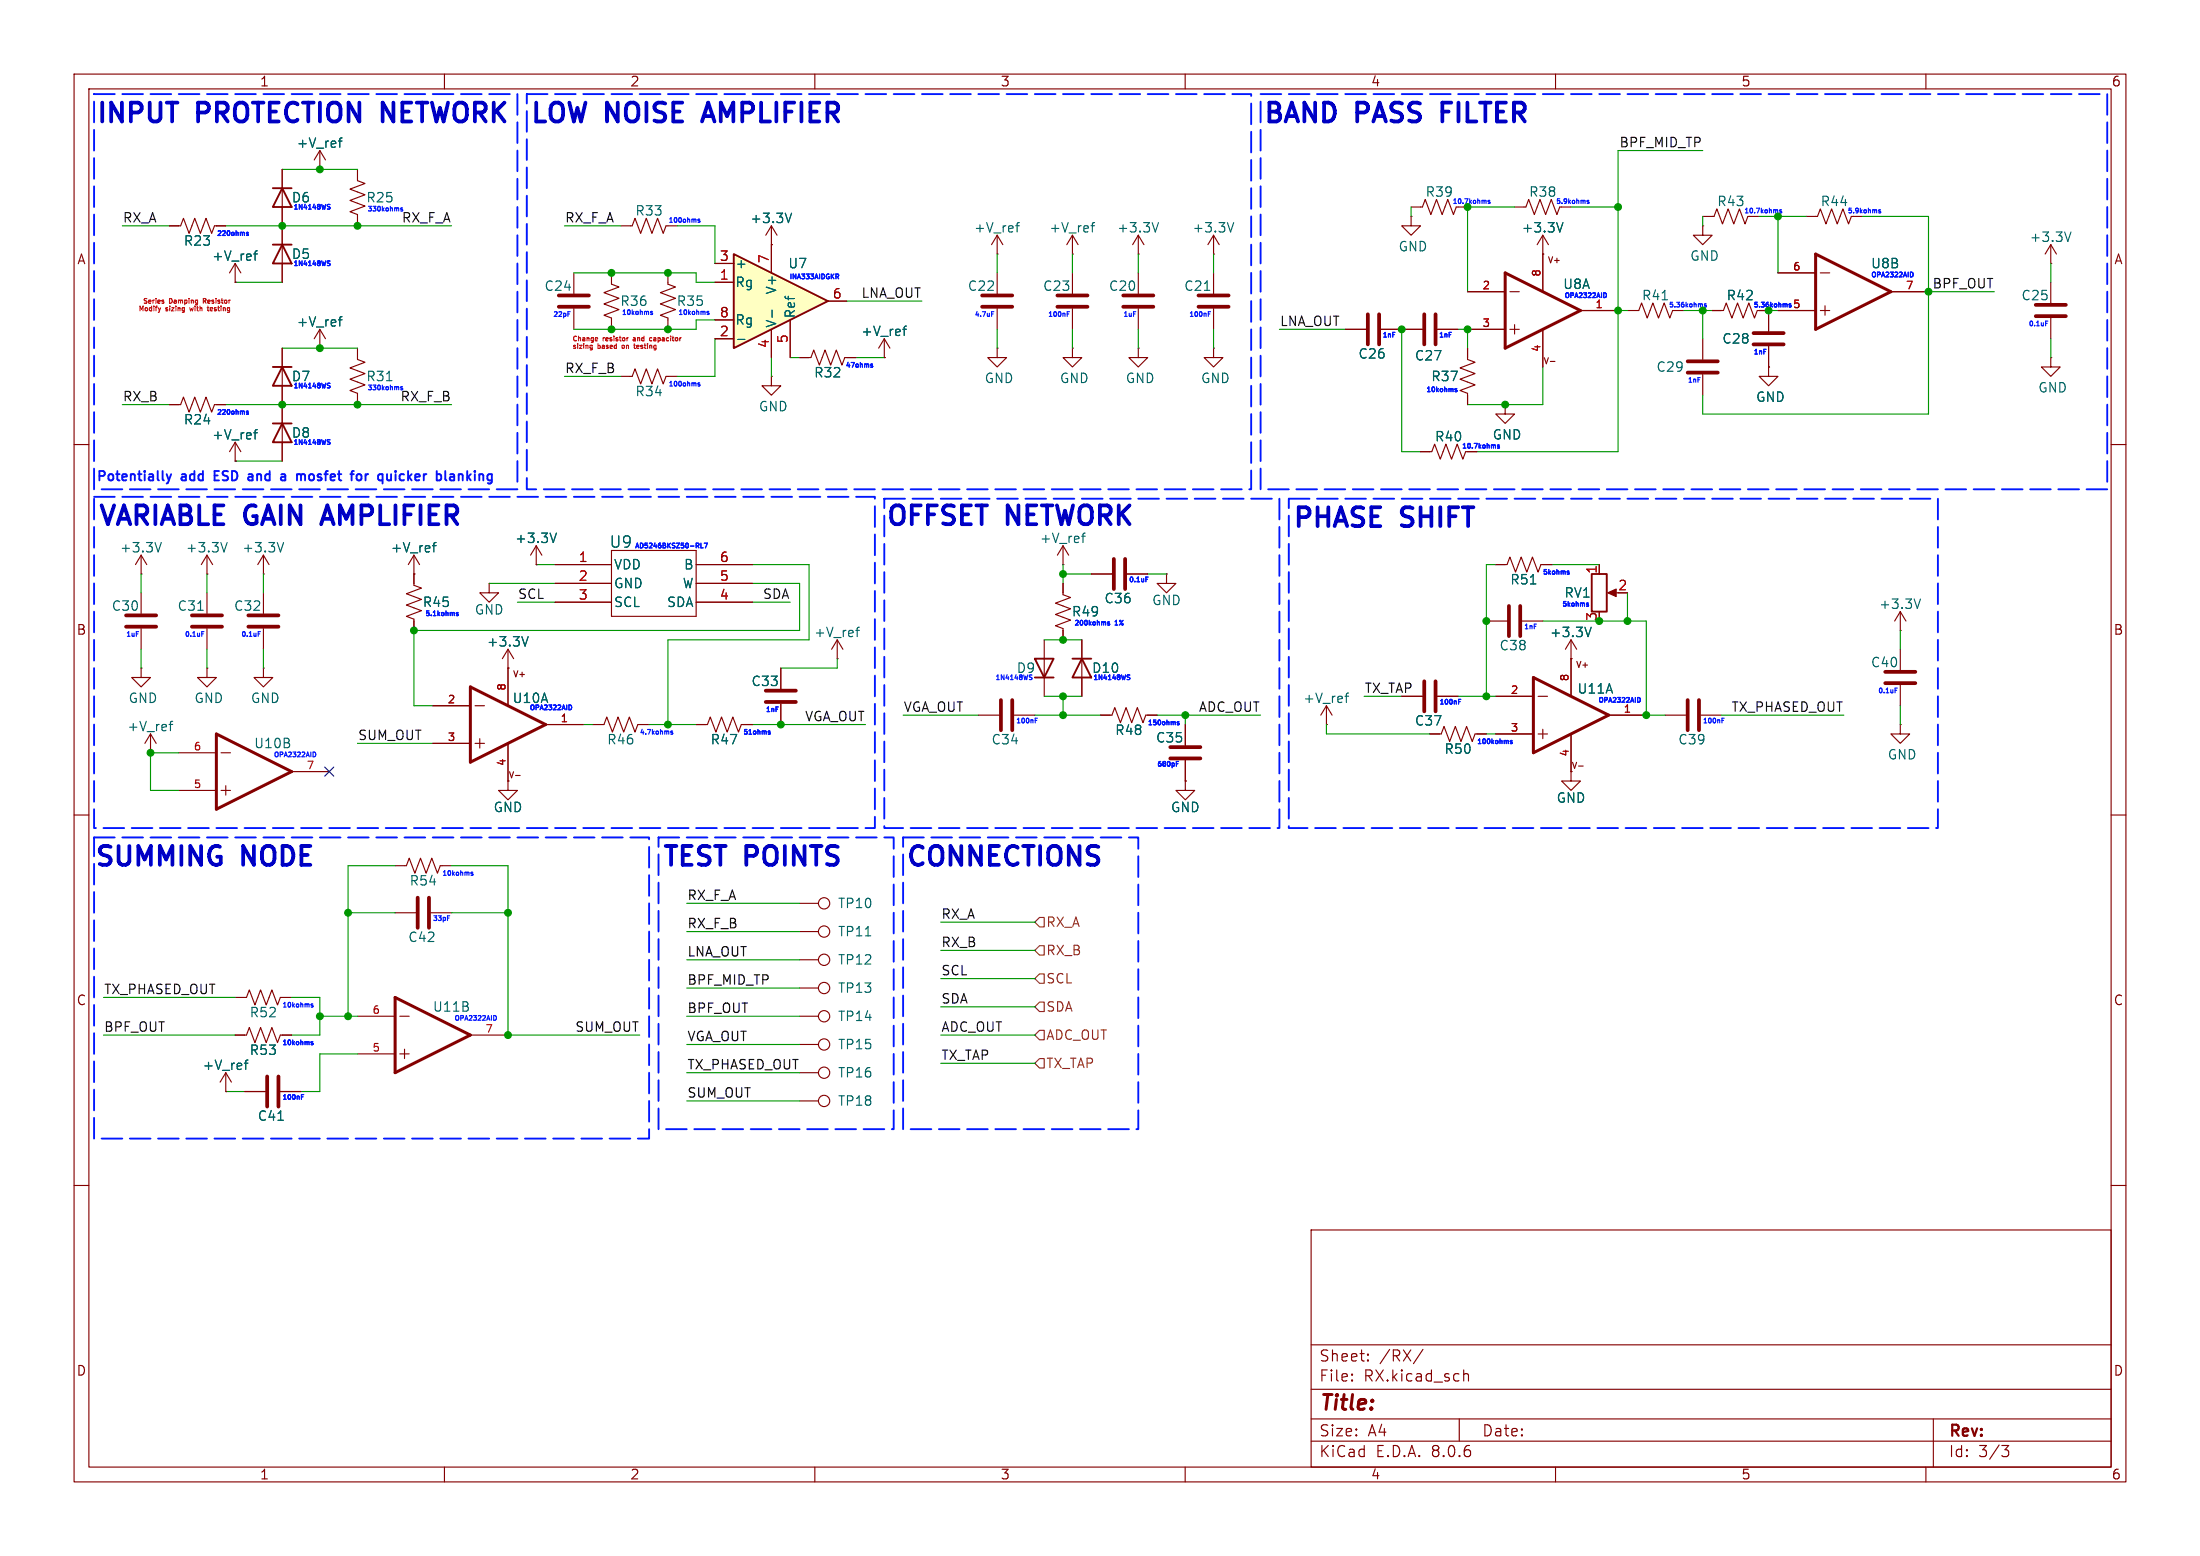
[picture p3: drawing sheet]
<svg xmlns="http://www.w3.org/2000/svg" width="297mm" height="210mm" viewBox="0 0 297 210" stroke-linecap="round" stroke-linejoin="round" font-family="sans-serif">
<g fill="none" stroke="#840000" stroke-width=".15">
<path d="M10 10h277v190h-277zM12 12h273v186h-273zM60 10v2M110 10v2M160 10v2M210 10v2M260 10v2M22.9 30.5h1.5l.4-1 .7 2 .8-2 .8 2 .7-2 .8 2 .4-1h1.5M31.7 38.1h.1M31.7 35.6l-.7 1.2M31.7 35.6v2.5M31.7 35.6l.8 1.2"/>
<path d="M38.1 22.9v15.2M43.2 22.9h.1M43.2 20.3l-.8 1.3M43.2 20.3v2.6M43.2 20.3l.7 1.3M48.3 22.9v1.5l1 .4-2.1 .7 2.1 .8-2.1 .8 2.1 .7-2.1 .8 1.1 .4v1.5M82.5 36.8v1.6l1.1 .3-2.1 .8 2.1 .8-2.1 .7 2.1 .8-2.1 .7 1 .4v1.6M83.8 30.5h1.5l.4-1 .8 2 .7-2 .8 2 .8-2 .7 2 .4-1M90.2 36.8v1.6l1 .3-2 .8 2 .8-2 .7 2 .8-2 .7 1 .4v1.6M153.7 34.3h.1M153.7 31.8l-.8 1.2M153.7 31.8v2.5"/>
<path d="M153.7 36.8v2.8M153.7 31.8l.7 1.2M163.8 34.3h.1M163.8 31.8v2.5M163.8 36.8v2.8M163.8 31.8l-.7 1.2M163.8 31.8l.8 1.2M190.5 29.2v1.3h1.3l-1.3 1.3-1.3-1.3h1.3M190.5 29.2h.1M190.5 27.9h1.5l.4-1 .8 2.1 .7-2.1 .8 2.1 .8-2.1 .7 2.1 .4-1.1M198.1 39.4h5.1M203.8 39.4h1.3"/>
<path d="M204.5 27.9h1.5l.4-1 .7 2.1 .8-2.1 .8 2.1 .7-2.1 .8 2.1 .4-1.1M208.3 34.3h.1M208.3 31.8v7.6M208.3 31.8l-.8 1.2M208.3 31.8l.7 1.2M229.9 30.5v1.3h1.2l-1.2 1.2-1.3-1.2h1.3M229.9 30.5h.1M229.9 29.2h1.5l.4-1 .7 2 .8-2 .8 2 .7-2 .8 2 .4-1M240 36.8h5.1M243.8 29.2h1.6l.3-1 .8 2 .8-2 .7 2 .8-2 .8 2 .3-1M245.7 36.8h1.3M255.3 39.4h5"/>
<path d="M276.9 35.6h.1M276.9 33l-.8 1.3M276.9 33v2.6M276.9 38.1v2.8M276.9 33l.7 1.3M10 60h2M22.9 54.6h1.5l.4-1 .7 2 .8-2 .8 2 .7-2 .8 2 .4-1h1.5M31.7 59.7v2.5M31.7 59.7l-.7 1.3M31.7 59.7l.8 1.3M38.1 47v15.2M43.2 47h.1"/>
<path d="M43.2 44.5v2.5M43.2 44.5l-.8 1.2M43.2 44.5l.7 1.2M48.3 47v1.5l1 .4-2.1 .8 2.1 .7-2.1 .8 2.1 .7-2.1 .8 1.1 .4v1.5M83.8 50.8h1.5l.4-1 .8 2 .7-2 .8 2 .8-2 .7 2 .4-1h1.5M104.1 50.8v1.3h1.3l-1.3 1.2-1.2-1.2h1.2M104.1 50.8h.1M119.4 48.3h.1M119.4 45.7l-.8 1.3M119.4 45.7v2.6M119.4 45.7l.7 1.3M153.7 47v1.3h1.2l-1.2 1.2-1.3-1.2h1.3"/>
<path d="M153.7 47h.1M153.7 41.7v2.8M163.8 47v1.3h1.3l-1.3 1.2-1.2-1.2h1.2M163.8 47h.1M163.8 41.7v2.8M181.6 44.5h2.8M186.4 44.5h5.6M194.1 44.5h2.7M198.1 47v1.5l1 .4-2 .8 2 .7-2 .8 2 .7-2 .8 1 .4v1.5M198.1 44.5h5.1M203.2 54.6v1.3h1.3l-1.3 1.3-1.3-1.3h1.3M203.2 54.6h.1"/>
<path d="M203.8 44.5h1.3M204.5 43.8v1.3M208.3 44.5v5M209.3 48.8h.6M213.4 41.9h5M219.7 41.9h1.5l.4-1 .8 2 .7-2 .8 2 .8-2 .7 2 .4-1M229.9 45.7v2.8M229.9 50.5v2.8M231.1 41.9h1.6l.3-1 .8 2 .8-2 .7 2 .8-2 .8 2 .3-1M238.8 49.5v1.3h1.2l-1.2 1.3-1.3-1.3h1.3M238.8 49.5h.1M238.8 41.9v2.8"/>
<path d="M238.8 46.7v2.8M240 41.9h5.1M245.7 41.9h1.3M246.4 41.3v1.2M276.9 48.3v1.2h1.2l-1.2 1.3-1.3-1.3h1.3M276.9 48.3h.1M276.9 42.9v2.8M285 60h2M19 77.5h.1M19 74.9l-.7 1.3M19 74.9v2.6M19 74.9l.8 1.3"/>
<path d="M27.9 77.5h.1M27.9 74.9l-.7 1.3M27.9 74.9v2.6M27.9 74.9l.8 1.3M31.7 62.2h.1M35.6 77.5h.1M35.6 74.9l-.8 1.3M35.6 74.9v2.6M35.6 74.9l.7 1.3M55.9 74.9v4.1l1 .4-2 .7 2 .8-2 .8 2 .7-2 .8 1 .4v1.5M55.9 77.5h.1M55.9 74.9l-.8 1.3"/>
<path d="M55.9 74.9l.7 1.3M66 78.7v1.3h1.3l-1.3 1.3-1.2-1.3h1.2M66 78.7h.1M72.4 76.2h.1M72.4 73.7l-.8 1.2M72.4 73.7v2.5M72.4 73.7l.8 1.2M74.9 76.2h7.6M74.9 78.7h7.6M82.5 74.3h11.5v8.9h-11.5zM94 76.2h7.6M94 78.7h7.6"/>
<path d="M143.5 78.7v1.6l1 .3-2 .8 2 .8-2 .7 2 .8-2 .8 1 .3v1.6M143.5 76.2h.1M143.5 73.7v2.5M143.5 73.7l-.8 1.2M143.5 73.7l.8 1.2M147.3 77.5h2.8M152.1 77.5h2.8M157.5 77.5v1.2h1.2l-1.2 1.3-1.3-1.3h1.3M157.5 77.5h.1M191.8 61h1.5l.4-1.1 .7 2.1 .8-2.1 .8 2.1 .7-2.1 .8 2.1 .4-1M201.9 76.2h1.6l.3-1 .8 2 .8-2 .7 2 .8-2 .7 2 .4-1h1.5M215.9 76.2v1.3"/>
<path d="M19 80v2.8M19 84.8v2.8M27.9 80v2.8M27.9 84.8v2.8M35.6 80v2.8M35.6 84.8v2.8M68.6 90.2h.1M68.6 87.6l-.8 1.3M68.6 87.6v2.6M68.6 87.6l.7 1.3M74.9 81.3h7.6M80 97.8h1.5l.4-1 .8 2 .7-2 .8 2 .8-2 .7 2 .4-1h1.5"/>
<path d="M94 81.3h7.6M105.4 90.2v2.8M105.4 95v2.8M146 86.4v7.6M148.6 96.5h1.5l.4-1 .8 2 .7-2 .8 2 .7-2 .8 2 .4-1h1.5M160 97.8v2.8M179.1 97.8h.1M179.1 95.3l-.8 1.2M179.1 95.3v2.5M179.1 95.3l.7 1.2M189.2 94h2.8M193 99.1h1.6l.3-1.1 .8 2.1 .8-2.1 .7 2.1 .8-2.1 .8 2.1 .3-1h1.6"/>
<path d="M194.1 94h2.7M200.7 83.8h2.8M201.9 99.1h5.1M201.9 94h5.1M205.5 83.8h2.8M207.6 99.1h1.3M207.6 94h1.3M208.3 98.4v1.3M212.1 88.9h.1M212.1 99.1v6.3h1.3l-1.3 1.3-1.3-1.3h1.3M212.1 86.4v7.6M212.1 86.4l-.8 1.2"/>
<path d="M212.1 86.4l.8 1.2M217.2 96.5h5M217.4 80h1M224.8 96.5h2.8M229.6 96.5h2.8M256.5 85.1h.1M256.5 97.8v1.3h1.3l-1.3 1.2-1.2-1.2h1.2M256.5 97.8h.1M256.5 82.6l-.7 1.2M256.5 82.6v2.5M256.5 87.6v2.8M256.5 92.5v2.8"/>
<path d="M256.5 82.6l.8 1.2M10 110h2M160 105.4v1.3h1.3l-1.3 1.3-1.3-1.3h1.3M160 105.4h.1M160 102.6v2.8M213.1 103.4h.6M285 110h2M31.7 139.7h1.6l.4-1 .7 2 .8-2 .7 2 .8-2 .8 2 .3-1h1.6M31.7 134.6h1.6l.4-1 .7 2 .8-2 .7 2 .8-2 .8 2 .3-1h1.6M48.3 137.2h5M53.3 123.2h2.8M54 137.2h1.2"/>
<path d="M58.2 123.2h2.8M63.5 139.7h5.1M107.9 137.2h2.6M107.9 129.5h2.6M107.9 125.7h2.6M107.9 121.9h2.6M107.9 133.4h2.6M10 160h2M48.3 142.2h5M54 142.2h1.2M54.6 141.6v1.3M107.9 141h2.6"/>
<path d="M107.9 148.6h2.6M107.9 144.8h2.6M285 160h2M177 166h108v32h-108zM60 198v2M110 198v2M160 198v2M177 194.5h108M177 191.5h108M177 187.5h108M177 181.5h108M182.5 186.3h.1l-.1 .1"/>
<path d="M182.5 186.3v.1M182.5 185.5v.1M182.5 185.5h.1l-.1 .1M184.7 183.6v.1M184.7 183.6h-.1l.1 .1M184.7 182.8v.1M184.7 182.8h-.1l.1 .1M192.1 182.1l-1.3 2M197 191.5v3M197.6 184.9v1.5M197.6 185.5a.37 .37 0 0 1 .6 .1v.8M210 198v2"/>
<path d="M260 198v2M261 191.5v6.5M270.2 195.1h1l-.5 .6a.41 .41 0 0 1 .5 .3v.3l-.2 .2-.5 .1"/>
<circle cx="111.3" cy="137.2" r=".76"/>
<circle cx="111.3" cy="129.5" r=".76"/>
<circle cx="111.3" cy="125.7" r=".76"/>
<circle cx="111.3" cy="121.9" r=".76"/>
<circle cx="111.3" cy="133.3" r=".76"/>
<circle cx="111.3" cy="148.6" r=".76"/>
<circle cx="111.3" cy="144.8" r=".76"/>
<circle cx="111.3" cy="141" r=".76"/>
</g>
<g fill="none" stroke="#840000" stroke-width=".51">
<path d="M151.6 39.9h4.1M161.8 39.9h4.1M151.6 41.4h4.1M161.8 41.4h4.1M184.7 42.4v4.1M186.2 42.4v4.1M192.3 42.4v4.1M193.8 42.4v4.1M227.8 50.3h4.1M227.8 48.8h4.1M236.7 46.5h4.1M236.7 45h4.1"/>
<path d="M274.8 42.7h4.1M274.8 41.1h4.1M150.4 75.4v4.1M151.9 75.4v4.1M17 84.6h4.1M17 83.1h4.1M25.9 84.6h4.1M25.9 83.1h4.1M33.5 84.6h4.1M33.5 83.1h4.1M103.4 94.7h4M103.4 93.2h4"/>
<path d="M192.3 91.9v4.1M193.8 91.9v4.1M203.7 81.8v4.1M205.2 81.8v4.1M227.8 94.5v4.1M229.4 94.5v4.1M254.5 92.2h4.1M254.5 90.7h4.1M158 102.4h4.1M158 100.8h4.1M56.4 121.2v4M57.9 121.2v4"/>
</g>
<g fill="none" stroke="#006464" stroke-width=".15">
<path d="M45.7 19h.5M46.2 18.6l-.3 .1v.1v1.1M34.3 34.3h.4M34.7 33.9h-.2l-.1 .1v1.1M156.4 30l-.4 1.3M162.6 39.2h.7M166.6 30l-.5 1.3M211 30l-.4 1.3M279.6 31.3l-.4 1.3M34.3 58.4h.4M34.7 58h-.2l-.1 .2v1.1M45.7 43.2h.5"/>
<path d="M46.2 42.7l-.3 .1v.1v1.1M52.2 51.4h.7M121.9 44.4h.5M122.4 44l-.3 .1v.1v1.1M224.4 40.5h.7M21.8 73.2l-.5 1.3M30.7 73.2l-.5 1.3M38.3 73.2l-.4 1.3M58.4 73.6h.5M58.9 73.2l-.3 .1v.1v1.1M75.1 72l-.4 1.2M146.2 72.1v1.1"/>
<path d="M206.6 78.8h.7M26.7 82.4h.7M71.3 85.9l-.4 1.3M181.6 94h.5M182.1 93.5l-.3 .1v.1v1.1M214.8 84.7l-.4 1.2M259.3 80.8l-.5 1.3M116.8 126.3h.8"/>
</g>
<g fill="none" stroke="#000bff" stroke-width=".15">
<path d="M33.5 31.4h-.2l.2 .2v.2h-.2M44.3 27.9l.2 .1 .1 .1-.2 .1h-.2M44.3 35.5l.2 .1 .1 .1-.2 .1h-.2M44.3 27.6h.3M44.3 35.2h.3M54.3 28.1h-.2l.1 .2M94.5 29.6l-.3 .1 .3 .1v.2h-.3M200.5 27l.1 .1v.4M201.1 27.1h-.2l.2 .2v.1h-.2M214.5 27.1h-.2l.2 .2v.1h-.2M216.5 39.5a.32 .32 0 0 1 .4 .3 .32 .32 0 0 1-.4 .4M239.9 28.3l.1 .1v.3"/>
<path d="M240.3 28.4l.2 .2-.1 .1h-.1M240.3 28.4h.1M240.5 28.3l-.2 .1M253.6 28.4l.3 .2-.1 .1h-.2M253.6 28.4h.1M253.9 28.3l-.3 .1M257.9 36.7a.32 .32 0 0 1 .4 .4 .32 .32 0 0 1-.4 .3M33.5 55.5l-.2 .1 .2 .1v.2h-.2M44.3 52l.2 .1 .1 .1-.2 .2-.2-.1M44.3 59.6l.2 .1 .1 .2-.2 .1-.2-.1M44.3 59.4h.3M44.3 51.8h.3"/>
<path d="M54.3 52.2h-.2l.1 .2M88.1 42.1h-.3l.3 .2v.1h-.3M94.5 51.7l-.3 .1 .3 .1v.2h-.3M95.7 42.1h-.3l.3 .2v.1h-.3M163.1 42.4h.2M163.1 42.1h.3M196.7 52.5h-.3l.3 .2v.1h-.3M229.7 41l.1 .1v.3M230.3 41l-.2 .1 .2 .2v.1h-.2M241.2 41l.1 .1v.3M276.2 43.6h.2M276.2 43.3h.3"/>
<path d="M94.1 73.6l.3 .3M94.2 73.3l.2 .1-.2 .2M94.6 73.3v.6h.3M95.1 73.3h.4l-.3 .6M154.7 78.2h.2M154.7 77.9h.3M201.9 60.2v.3M202.2 60.2l.2 .2M202.4 60.4l-.1 .1h-.1M202.4 60.4h.1M211.8 77.1l-.2 .1 .2 .1v.2h-.2M27.2 85.6h.2"/>
<path d="M27.2 85.2h.3M34.9 85.6h.2M34.9 85.2h.3M61.8 82.7l-.2 .1 .2 .1v.2h-.2M90.8 98.7l-.2 .1 .2 .1v.2h-.2M149.8 84h-.3l.3 .2v.1h-.3M152.2 91.4l.3 .1v.1l-.1 .1h-.2M152.2 91.1h.3M158.9 97.5l.3 .2-.1 .1h-.2M158.9 97.5h.1M159.2 97.4l-.3 .1M196.9 94.7h.2"/>
<path d="M196.9 94.4h.3M204.1 100h-.2l.2 .2v.1h-.2M214.2 81.5l.3 .2-.1 .1h-.2M221.1 94.1a.32 .32 0 0 1 .3 .4 .32 .32 0 0 1-.3 .3M232.5 97.2h.2M232.5 96.9h.3M255.8 93.2h.2M255.8 92.9h.3M158.8 103.1h.2M158.8 102.8h.3M42.2 135.5l-.2 .1 .2 .1v.2h-.2M60.4 123.9h.2"/>
<path d="M60.4 123.6h.3M66.7 137.1a.32 .32 0 0 1 .3 .3 .32 .32 0 0 1-.3 .3M42.2 140.6l-.2 .1 .2 .1v.2h-.2"/>
</g>
<path d="M217 80l1.2-.5v1z" fill="#840000" stroke="#840000" stroke-width=".15"/>
<path d="M36.8 25.4h2.6M36.8 33h2.6M38.1 25.4l1.3 2.5h-2.6zM38.1 33l1.3 2.6h-2.6zM36.8 57.2h2.6M36.8 49.5h2.6M38.1 57.2l1.3 2.5h-2.6zM38.1 49.5l1.3 2.6h-2.6zM214.9 77.5h2v5.1h-2zM144.8 88.9h2.5M146 88.9l1.3 2.5h-2.5z" fill="none" stroke="#840000" stroke-width=".25"/>
<path d="M203.2 36.8l10.2 5.1-10.2 5.1zM245.1 34.3l10.2 5.1-10.2 5.1zM207 91.4l10.2 5.1-10.2 5.1zM53.3 134.6l10.2 5.1-10.2 5.1z" fill="none" stroke="#840000" stroke-width=".41"/>
<path d="M99.1 34.3l12.7 6.3-12.7 6.4z" fill="#ffffc2"/>
<path d="M99.1 34.3l12.7 6.3-12.7 6.4zM139.7 88.9h2.5l-1.2 2.5zM139.7 91.4h2.5" fill="none" stroke="#840000" stroke-width=".25"/>
<g fill="none" stroke="#840000" stroke-width=".15">
<path d="M22.9 30.5h1.2M29.2 30.5h1.3M31.7 38.1h.1M38.1 22.9v2.5M38.1 27.9v5.1M38.1 35.6v2.5M43.2 22.9h.1M77.5 36.8v2.8M96.5 38.1h2.6M96.5 35.6h2.6M104.1 33h.1M104.1 30.5v6.3"/>
<path d="M104.1 30.5l-.7 1.3M104.1 30.5l.8 1.3M134.6 34.3h.1M134.6 31.8v2.5M134.6 36.8v2.8M134.6 31.8l-.7 1.2M134.6 31.8l.8 1.2M144.8 34.3h.1M144.8 31.8l-.8 1.2M144.8 31.8v2.5M144.8 36.8v2.8M144.8 31.8l.7 1.2"/>
<path d="M198.1 39.4h5.1M208.3 34.3h.1M208.3 34.3v5.1M240 36.8h5.1M255.3 39.4h5M22.9 54.6h1.2M29.2 54.6h1.3M38.1 47v2.5M38.1 52.1v5.1M38.1 59.7v2.5M43.2 47h.1M77.5 41.7v2.8"/>
<path d="M96.5 45.7h2.6M96.5 43.2h2.6M104.1 44.5v3.8M106.7 43.2v5.1M107.9 48.3h1.6l.4-1.1 .7 2.1 .8-2.1 .7 2.1 .8-2.1 .8 2.1 .3-1h1.6M111.8 40.6h2.5M119.4 48.3h.1M134.6 47v1.3h1.3l-1.3 1.2-1.3-1.2h1.3M134.6 47h.1M134.6 41.7v2.8M144.8 47v1.3h1.2l-1.2 1.2-1.3-1.2h1.3M144.8 47h.1"/>
<path d="M144.8 41.7v2.8M181.6 44.5h2.8M186.4 44.5h5.6M194.1 44.5h2.7M198.1 44.5h5.1M198.1 47v1.3M198.1 53.3v1.3M203.2 54.6h.1M208.3 44.5v5M213.4 41.9h5M231.1 41.9h1.3M238.8 49.5h.1"/>
<path d="M238.8 41.9v2.8M238.8 46.7v2.8M240 41.9h5.1M31.7 62.2h.1M55.9 77.5h.1M55.9 77.5v1.2M72.4 76.2h.1M74.9 76.2h7.6M74.9 78.7h7.6M94 76.2h7.6M94 78.7h7.6M143.5 78.7v1.3"/>
<path d="M147.3 77.5h2.8M152.1 77.5h2.8M191.8 61h1.2M201.9 76.2h1.3M208.3 76.2h1.2M215.9 76.2v1.3M19 90.2v1.2h1.3l-1.3 1.3-1.2-1.3h1.2M19 90.2h.1M20.3 99.1l-.7 1.2M20.3 99.1v2.5M20.3 99.1l.8 1.2M27.9 90.2v1.2h1.3l-1.3 1.3-1.2-1.3h1.2"/>
<path d="M27.9 90.2h.1M35.6 90.2v1.2h1.2l-1.2 1.3-1.3-1.3h1.3M35.6 90.2h.1M55.9 83.8v1.3M58.4 95.3h5.1M64.1 95.3h1.3M64.8 99.7v1.3M68.6 90.2h.1M68.6 90.2v5.1M73.7 97.8h5M74.9 81.3h7.6M94 97.8h1.5l.4-1 .7 2 .8-2 .8 2 .7-2 .8 2 .4-1h1.5"/>
<path d="M94 81.3h7.6M105.4 90.2v2.8M105.4 95v2.8M113 88.9h.1M113 86.4l-.7 1.2M113 86.4v2.5M113 86.4l.8 1.2M132.1 96.5h2.8M136.9 96.5h2.8M141 86.4v7.6M143.5 85.1v1.3M146 86.4v2.5"/>
<path d="M146 91.4v2.6M148.6 96.5h1.3M154.9 96.5h1.3M160 97.8v2.8M189.2 94h2.8M193 99.1h1.3M194.1 94h2.7M199.4 99.1h1.3M201.9 94h5.1M201.9 99.1h5.1M212.1 88.9h.1M212.1 88.9v5.1"/>
<path d="M212.1 99.1v5M217.2 96.5h5M20.3 101.6h.1M24.1 106.7h5.1M24.1 101.6h5.1M29.8 106.7h1.3M29.8 101.6h1.3M30.5 106v1.3M39.4 104.1h5M53.3 116.8h1.6l.3-1 .8 2.1 .8-2.1 .7 2.1 .8-2.1 .8 2.1 .3-1.1h1.6M58.4 100.3h5.1M64.1 100.3h1.3"/>
<path d="M68.6 100.3v6.4h1.2l-1.2 1.3-1.3-1.3h1.3M69.6 104.7h.6M160 105.4h.1M160 102.6v2.8M31.7 139.7h1.3M38.1 139.7h1.3M30.5 147.3h.1M30.5 144.8l-.8 1.3M30.5 144.8v2.5M30.5 144.8l.7 1.3M33 147.3h2.8M37.8 147.3h2.8"/>
</g>
<g fill="none" stroke="#006464" stroke-width=".15">
<path d="M45.7 19h.5M46.2 18.6l-.3 .1v.1v1.1M34.3 34.3h.4M34.7 33.9h-.2l-.1 .1v1.1M106.9 28.8l-.5 1.2M137.1 30.5h.5M137.6 30l-.2 .1-.1 .1v1.1M147.3 30.5h.5M147.8 30l-.3 .1v.1v1.1M211 30l-.4 1.3M34.3 58.4h.4M34.7 58h-.2l-.1 .2v1.1"/>
<path d="M45.7 43.2h.5M46.2 42.7l-.3 .1v.1v1.1M99.6 45.8h1M104.2 41.9v.9M121.9 44.4h.5M122.4 44l-.3 .1v.1v1.1M58.4 73.6h.5M58.9 73.2l-.3 .1v.1v1.1M75.1 72l-.4 1.2M206.6 78.8h.7M22.8 97.8h.5M23.3 97.4h-.2l-.1 .1v1.1"/>
<path d="M71.3 85.9l-.4 1.3M115.5 85.1h.5M116 84.7h-.2l-.1 .1v1.1M214.8 84.7l-.4 1.2M33 143.5h.5M33.2 143.1v1.2M37.5 151.2h.8"/>
</g>
<g fill="none" stroke="#000bff" stroke-width=".15">
<path d="M33.5 31.4h-.2l.2 .2v.2h-.2M44.3 27.9l.2 .1 .1 .1-.2 .1h-.2M44.3 35.5l.2 .1 .1 .1-.2 .1h-.2M44.3 27.6h.3M44.3 35.2h.3M112.9 37h.2l.1 .1v.2h-.3M113 37.3l.2 .3M216.5 39.5a.32 .32 0 0 1 .4 .3 .32 .32 0 0 1-.4 .4M257.9 36.7a.32 .32 0 0 1 .4 .4 .32 .32 0 0 1-.4 .3M33.5 55.5l-.2 .1 .2 .1v.2h-.2M44.3 52l.2 .1 .1 .1-.2 .2-.2-.1M44.3 59.6l.2 .1 .1 .2-.2 .1-.2-.1"/>
<path d="M44.3 59.4h.3M44.3 51.8h.3M76.7 42.4h.2M76.7 42.1h.3M117.8 49.2h-.3l.3 .2v.1h-.3M133.9 42.4h.2M133.9 42.1h.3M144.1 42.4h.2M144.1 42.1h.3M196.7 52.5h-.3l.3 .2v.1h-.3M241.2 41l.1 .1v.3M94.1 73.6l.3 .3"/>
<path d="M94.2 73.3l.2 .1-.2 .2M94.6 73.3v.6h.3M95.1 73.3h.4l-.3 .6M154.7 78.2h.2M154.7 77.9h.3M201.9 60.2v.3M202.2 60.2l.2 .2M202.4 60.4l-.1 .1h-.1M202.4 60.4h.1M211.8 77.1l-.2 .1 .2 .1v.2h-.2M61.8 82.7l-.2 .1 .2 .1v.2h-.2M76.8 95.2a.32 .32 0 0 1 .4 .3 .32 .32 0 0 1-.4 .3"/>
<path d="M104 98.7l-.3 .1 .3 .1v.2h-.3M139.3 91.7h-.3M139.8 97.2h.2M139.8 96.9h.3M149.8 84h-.3l.3 .2v.1h-.3M152.2 91.4l.3 .1v.1l-.1 .1h-.2M152.2 91.1h.3M158.9 97.5l.3 .2-.1 .1h-.2M158.9 97.5h.1M159.2 97.4l-.3 .1M196.9 94.7h.2M196.9 94.4h.3"/>
<path d="M204.1 100h-.2l.2 .2v.1h-.2M214.2 81.5l.3 .2-.1 .1h-.2M221.1 94.1a.32 .32 0 0 1 .3 .4 .32 .32 0 0 1-.3 .3M42.3 101.5a.32 .32 0 0 1 .3 .3 .32 .32 0 0 1-.3 .3M63.8 117.7l-.2 .1 .2 .2v.1h-.2M158.8 103.1h.2M158.8 102.8h.3M40.7 148h.2M40.7 147.7h.3M42.2 140.6l-.2 .1 .2 .1v.2h-.2"/>
</g>
<path d="M75.4 39.9h4.1M132.6 39.9h4.1M142.7 39.9h4.1M75.4 41.4h4.1M132.6 41.4h4.1M142.7 41.4h4.1M135.1 94.5v4.1M136.7 94.5v4.1M36.1 145.3v4.1M37.6 145.3v4.1" fill="none" stroke="#840000" stroke-width=".51"/>
<path d="M29.2 99.1l10.2 5-10.2 5.1zM63.5 92.7l10.2 5.1-10.2 5.1z" fill="none" stroke="#840000" stroke-width=".41"/>
<path d="M140.3 127.6h.7v1.3h-.7l-.6-.6zM140.3 139.1h.7v1.2h-.7l-.6-.6zM140.3 123.8h.7v1.3h-.7l-.6-.6zM140.3 131.4h.7v1.3h-.7l-.6-.6zM140.3 135.3h.7v1.2h-.7l-.6-.6zM140.3 142.9h.7v1.2h-.7l-.6-.6z" fill="none" stroke="#725600" stroke-width=".15"/>
<g fill="none" stroke="#ff0a0e" stroke-width=".15">
<path d="M21.4 41.5l.1 .4M21.5 41.9l-.1 .3M21.7 41.5l-.2 .4M21.9 40.7l.2 .1-.1 .1h-.1M21.9 40.5h.2M24.9 41.5v.6M24.9 41.9h-.1M25.6 41.5l.1 .4M26.6 40.5h.1M26.7 40.5l-.1 .6M26.7 40.9h-.1M27.5 40.6h.2"/>
<path d="M27.7 40.3h-.2v.6M28 41.5h.2M28.1 41.3v.6h.1M79.7 47h.2M79.9 46.6v.5l-.2 .1M80.6 45.6l.1 .1-.3 .1M80.6 46h.1M84.2 46.6l-.2 .1v.3h.2M84.8 45.6h-.1M85.5 46.6h.3M85.6 46.4v.5l.2 .1M85.7 45.6h-.2"/>
<path d="M85.7 45.8l-.2 .1v.1h.2M86.2 46.6l-.2 .1v.3h.2M86.3 46.8h-.3M88 45.6h-.2l-.1 .1v.3h.3"/>
</g>
<g fill="none" stroke="#0c0eff" stroke-width=".25">
<path d="M22.5 64l.3 .8M22.8 64.8l-.1 .3-.2 .2M23.1 64l-.3 .8M29 64.2h.4M29.6 63.6h-.6v1.2h.6M33.7 64h.2l.2 .2M34.1 64.8h-.4M34.1 64.3l-.4 .1M38.1 64h.2l.2 .2v.6M38.5 64.8h-.4M38.5 64.3l-.4 .1M41 64l.2 .2v.6"/>
<path d="M48.4 64l.3 .1 .1 .1-.1 .5-.3 .1M49.3 64v.8M49.5 64.1l-.2 .1M53.4 63.6v.1M53.4 64v.8M60.9 64l.4 .1v.7M61.3 64.8h-.4M61.3 64.3l-.4 .1M61.9 64v.8M62.1 64l-.2 .1"/>
</g>
<path d="M95.6 13.9l-.8 2.5M194.7 15.1h.9M195.9 13.9h-1.2v2.5M44.2 68.2l-.9 2.5" fill="none" stroke="#0000c2" stroke-width=".51"/>
<path d="M12.7 12.7h57.1v53.3h-57.1zM71.1 12.7h97.8v53.3h-97.8zM170.2 12.7h114.3v53.3h-114.3zM12.7 67.1h105.4v44.7h-105.4zM119.4 67.3h53.3v44.5h-53.3zM174 67.3h87.6v44.5h-87.6zM12.7 113h74.9v40.7h-74.9zM88.9 113h31.7v39.4h-31.7zM121.9 113h31.8v39.4h-31.8z" fill="none" stroke="#0018ff" stroke-width=".25" stroke-dasharray="2.8 1"/>
<g fill="none" stroke="#009600" stroke-width=".15">
<path d="M16.5 30.5h6.4M30.5 30.5h30.5M31.7 38.1h6.4M38.1 22.9h10.2M76.2 30.5h7.6M77.5 36.8h16.5v1.3h2.5M91.4 30.5h5.1v5.1M134.6 34.3v2.5M144.8 34.3v2.5M153.7 34.3v2.5M163.8 34.3v2.5M190.5 27.9v1.3"/>
<path d="M204.5 27.9h-6.4v11.5M212.1 27.9h6.3M229.9 20.3h-11.5v40.7h-19M229.9 29.2v1.3M237.5 29.2h6.3M240 29.2v7.6M251.5 29.2h8.8v26.7h-30.4v-2.6M260.3 39.4h8.9M276.9 35.6v2.5M16.5 54.6h6.4M30.5 54.6h30.5M38.1 47h10.2"/>
<path d="M76.2 50.8h7.6M96.5 45.7v5.1h-5.1M96.5 43.2h-2.5v1.3h-16.5M104.1 48.3v2.5M106.7 48.3h1.2M114.3 40.6h10.2M115.6 48.3h3.8M134.6 44.5v2.5M144.8 44.5v2.5M153.7 44.5v2.5M163.8 44.5v2.5M172.7 44.5h8.9"/>
<path d="M189.2 44.5v16.5h2.6M196.8 44.5h1.3v2.5M208.3 49.5v5.1h-10.2M218.4 41.9h1.3M227.3 41.9h3.8M229.9 41.9v3.8M276.9 45.7v2.6M19 77.5v2.5M27.9 77.5v2.5M31.7 62.2h6.4M35.6 77.5v2.5M66 78.7h8.9"/>
<path d="M72.4 76.2h2.5M101.6 76.2h7.6v10.2h-19v11.4M101.6 78.7h6.3v6.4h-52v10.2h2.5M143.5 76.2v2.5M143.5 77.5h3.8M154.9 77.5h2.6M201.9 76.2h-1.2v17.8M209.5 76.2h6.4M19 87.6v2.6M27.9 87.6v2.6M35.6 87.6v2.6M69.8 81.3h5.1"/>
<path d="M78.7 97.8h1.3M87.6 97.8h6.4M101.6 97.8h15.2M101.6 81.3h5.1M113 88.9v1.3h-7.6M121.9 96.5h10.2M139.7 96.5h8.9M141 86.4h5M141 94h5M143.5 94v2.5M156.2 96.5h14M160 96.5v1.3"/>
<path d="M179.1 97.8v1.3h13.9M184.1 94h5.1M196.8 94h5.1M200.7 99.1h1.2M208.3 83.8h13.9v12.7h2.6M219.7 80v3.8M232.4 96.5h16.5M256.5 85.1v2.5M256.5 95.3v2.5M24.1 101.6h-3.8v5.1h3.8M48.3 100.3h10.1M53.3 116.8h-6.3v20.4"/>
<path d="M61 116.8h7.6v22.9h17.8M14 139.7h17.7M14 134.6h17.7M39.4 134.6h3.8v5.1h-3.8M43.2 137.2h5.1M47 123.2h6.3M61 123.2h7.6M92.7 137.2h15.2M92.7 129.5h15.2M92.7 125.7h15.2M92.7 121.9h15.2M92.7 133.4h15.2"/>
<path d="M127 139.7h12.7M127 135.9h12.7M127 124.5h12.7M127 132.1h12.7M127 128.3h12.7M30.5 147.3h2.5M48.3 142.2h-5.1v5.1h-2.6M92.7 148.6h15.2M92.7 141h15.2M92.7 144.8h15.2M127 143.5h12.7"/>
</g>
<path d="M43.8 103.5l1.3 1.2M45.1 103.5l-1.3 1.2" fill="none" stroke="#000084" stroke-width=".15"/>
<g fill="#009600" stroke="#009600" stroke-width=".15">
<circle cx="218.4" cy="41.9" r=".46"/>
<circle cx="229.9" cy="41.9" r=".46"/>
<circle cx="218.4" cy="27.9" r=".46"/>
<circle cx="240" cy="29.2" r=".46"/>
<circle cx="238.8" cy="41.9" r=".46"/>
<circle cx="160" cy="96.5" r=".46"/>
<circle cx="200.7" cy="83.8" r=".46"/>
<circle cx="200.7" cy="94" r=".46"/>
<circle cx="90.2" cy="36.8" r=".46"/>
<circle cx="90.2" cy="44.5" r=".46"/>
<circle cx="219.7" cy="83.8" r=".46"/>
<circle cx="215.9" cy="83.8" r=".46"/>
<circle cx="222.2" cy="96.5" r=".46"/>
<circle cx="260.3" cy="39.4" r=".46"/>
<circle cx="203.2" cy="54.6" r=".46"/>
<circle cx="189.2" cy="44.5" r=".46"/>
<circle cx="198.1" cy="27.9" r=".46"/>
<circle cx="198.1" cy="44.5" r=".46"/>
<circle cx="55.9" cy="85.1" r=".46"/>
<circle cx="43.2" cy="22.9" r=".46"/>
<circle cx="47" cy="123.2" r=".46"/>
<circle cx="68.6" cy="139.7" r=".46"/>
<circle cx="68.6" cy="123.2" r=".46"/>
<circle cx="47" cy="137.2" r=".46"/>
<circle cx="43.2" cy="137.2" r=".46"/>
<circle cx="143.5" cy="77.5" r=".46"/>
<circle cx="143.5" cy="96.5" r=".46"/>
<circle cx="143.5" cy="94" r=".46"/>
<circle cx="143.5" cy="86.4" r=".46"/>
<circle cx="20.3" cy="101.6" r=".46"/>
<circle cx="105.4" cy="97.8" r=".46"/>
<circle cx="90.2" cy="97.8" r=".46"/>
<circle cx="38.1" cy="54.6" r=".46"/>
<circle cx="48.3" cy="54.6" r=".46"/>
<circle cx="82.5" cy="44.5" r=".46"/>
<circle cx="48.3" cy="30.5" r=".46"/>
<circle cx="38.1" cy="30.5" r=".46"/>
<circle cx="82.5" cy="36.8" r=".46"/>
<circle cx="43.2" cy="47" r=".46"/>
</g>
<g font-size="3.5" fill="#0000c2">
<text x="12.7" y="17.3">INPUT</text>
<text x="26.6" y="17.3">PROTECTION</text>
<text x="52.6" y="17.3">NETWORK</text>
<text x="71.3" y="17.3">LOW NOISE</text>
<text x="96" y="17.3">AMPLIFIER</text>
<text x="170.4" y="17.3">BAND</text>
<text x="183.3" y="17.3">PASS</text>
<text x="195.8" y="17.3">FILTER</text>
<text x="13" y="71.6">VARIABLE GAIN</text>
<text x="44.6" y="71.6">AMPLIFIER</text>
<text x="119.3" y="71.6">OFFSET</text>
<text x="135.9" y="71.6">NETWORK</text>
<text x="174.2" y="71.9">PHASE</text>
<text x="189.3" y="71.9">SHIFT</text>
<text x="12.5" y="117.6">SUMMING</text>
<text x="32.7" y="117.6">NODE</text>
<text x="89.1" y="117.6">TEST</text>
<text x="100.7" y="117.6">POINTS</text>
<text x="122" y="117.6">CONNECTIONS</text>
</g>
<text font-size="2.8" fill="#840000" x="178" y="190.9">Title:</text>
<text font-size="2.1" fill="#006464" x="82.2" y="74.1">U9</text>
<g font-size="2.1" fill="#840000">
<text x="178" y="184">Sheet:</text>
<text x="186.2" y="184">/RX/</text>
<text x="178" y="186.7">File:</text>
<text x="184.1" y="186.7">RX.kicad_sch</text>
<text x="178" y="196.9">KiCad</text>
<text x="178" y="194.1">Size:</text>
<text x="184.7" y="194.1">A4</text>
<text x="185.7" y="196.9">E.D.A.</text>
<text x="193.3" y="196.9">8.0.6</text>
<text x="200" y="194.1">Date:</text>
<text x="263" y="194.3">Rev:</text>
<text x="263" y="196.9">Id:</text>
<text x="267.1" y="196.9">3/3</text>
</g>
<g font-size="1.8" fill="#840000">
<text x="35" y="11.9">1</text>
<text x="85" y="11.9">2</text>
<text x="135" y="11.9">3</text>
<text x="185" y="11.9">4</text>
<text x="235" y="11.9">5</text>
<text x="285" y="11.9">6</text>
<text x="10.3" y="35.9">A</text>
<text x="285.3" y="35.9">A</text>
<text x="10.3" y="85.9">B</text>
<text x="285.3" y="85.9">B</text>
<text x="10.3" y="135.9">C</text>
<text x="285.3" y="135.9">C</text>
<text x="10.3" y="185.9">D</text>
<text x="285.3" y="185.9">D</text>
<text x="35" y="199.9">1</text>
<text x="85" y="199.9">2</text>
<text x="135" y="199.9">3</text>
<text x="185" y="199.9">4</text>
<text x="235" y="199.9">5</text>
<text x="285" y="199.9">6</text>
</g>
<g font-size="1.8" fill="#006464">
<text x="40" y="20.2">+V_ref</text>
<text x="49.4" y="27.5">R25</text>
<text x="85.7" y="29.3">R33</text>
<text x="192.4" y="26.8">R39</text>
<text x="206.3" y="26.8">R38</text>
<text x="231.7" y="28">R43</text>
<text x="245.7" y="28">R44</text>
<text x="24.7" y="33.4">R23</text>
<text x="28.5" y="35.4">+V_ref</text>
<text x="101.2" y="30.3">+3.3V</text>
<text x="131.4" y="31.6">+V_ref</text>
<text x="141.6" y="31.6">+V_ref</text>
<text x="150.7" y="31.6">+3.3V</text>
<text x="160.9" y="31.6">+3.3V</text>
<text x="188.7" y="34.1">GND</text>
<text x="205.3" y="31.6">+3.3V</text>
<text x="228.1" y="35.4">GND</text>
<text x="273.9" y="32.9">+3.3V</text>
<text x="73.4" y="39.5">C24</text>
<text x="83.7" y="41.5">R36</text>
<text x="91.3" y="41.5">R35</text>
<text x="99.2" y="39">Rg</text>
<text x="99.2" y="36.4">+</text>
<text x="105" y="39.8" transform="rotate(-90 105 39.8)">V+</text>
<text x="130.6" y="39.5">C22</text>
<text x="140.7" y="39.5">C23</text>
<text x="149.6" y="39.5">C20</text>
<text x="159.8" y="39.5">C21</text>
<text x="210.9" y="39.2">U8A</text>
<text x="221.6" y="40.7">R41</text>
<text x="233" y="40.7">R42</text>
<text x="252.5" y="36.4">U8B</text>
<text x="272.8" y="40.7">C25</text>
<text x="40" y="44.3">+V_ref</text>
<text x="99.2" y="44">Rg</text>
<text x="105" y="44.3" transform="rotate(-90 105 44.3)">V-</text>
<text x="107.5" y="43.1" transform="rotate(-90 107.5 43.1)">Ref</text>
<text x="116.2" y="45.6">+V_ref</text>
<text x="232.4" y="46.6">C28</text>
<text x="49.4" y="51.7">R31</text>
<text x="85.7" y="53.7">R34</text>
<text x="109.8" y="51.2">R32</text>
<text x="132.8" y="51.9">GND</text>
<text x="143" y="51.9">GND</text>
<text x="151.9" y="51.9">GND</text>
<text x="162" y="51.9">GND</text>
<text x="183.3" y="48.6">C26</text>
<text x="190.9" y="48.9">C27</text>
<text x="193.1" y="51.7">R37</text>
<text x="223.5" y="50.4">C29</text>
<text x="275.1" y="53.2">GND</text>
<text x="24.7" y="57.5">R24</text>
<text x="28.5" y="59.5">+V_ref</text>
<text x="102.4" y="55.7">GND</text>
<text x="193.6" y="59.8">R40</text>
<text x="201.4" y="59.5">GND</text>
<text x="237" y="54.5">GND</text>
<text x="16.1" y="74.8">+3.3V</text>
<text x="25" y="74.8">+3.3V</text>
<text x="32.6" y="74.8">+3.3V</text>
<text x="52.7" y="74.8">+V_ref</text>
<text x="69.4" y="73.5">+3.3V</text>
<text x="82.8" y="77.1">VDD</text>
<text x="92.3" y="77.1">B</text>
<text x="140.3" y="73.5">+V_ref</text>
<text x="15" y="82.7">C30</text>
<text x="23.9" y="82.7">C31</text>
<text x="31.5" y="82.7">C32</text>
<text x="57" y="82.1">R45</text>
<text x="64" y="83.2">GND</text>
<text x="82.8" y="79.6">GND</text>
<text x="82.8" y="82.1">SCL</text>
<text x="90" y="82.1">SDA</text>
<text x="92.1" y="79.6">W</text>
<text x="144.6" y="83.4">R49</text>
<text x="149" y="81.6">C36</text>
<text x="155.4" y="81.9">GND</text>
<text x="203.8" y="79.1">R51</text>
<text x="253.6" y="82.4">+3.3V</text>
<text x="65.6" y="87.5">+3.3V</text>
<text x="109.8" y="86.2">+V_ref</text>
<text x="202.3" y="88">C38</text>
<text x="209.1" y="86.2">+3.3V</text>
<text x="17.3" y="95.1">GND</text>
<text x="26.2" y="95.1">GND</text>
<text x="33.8" y="95.1">GND</text>
<text x="69.1" y="95.1">U10A</text>
<text x="101.4" y="92.8">C33</text>
<text x="147.3" y="91">D10</text>
<text x="175.9" y="95.1">+V_ref</text>
<text x="212.9" y="93.8">U11A</text>
<text x="252.5" y="90.3">C40</text>
<text x="17.1" y="98.9">+V_ref</text>
<text x="34.2" y="101.2">U10B</text>
<text x="81.9" y="100.7">R46</text>
<text x="95.8" y="100.7">R47</text>
<text x="133.8" y="100.7">C34</text>
<text x="150.5" y="99.4">R48</text>
<text x="156" y="100.4">C35</text>
<text x="190.9" y="98.1">C37</text>
<text x="194.9" y="102">R50</text>
<text x="226.5" y="100.7">C39</text>
<text x="254.8" y="102.7">GND</text>
<text x="66.5" y="109.8">GND</text>
<text x="158" y="109.8">GND</text>
<text x="210.1" y="108.6">GND</text>
<text x="55.2" y="119.7">R54</text>
<text x="113" y="122.8">TP10</text>
<text x="55" y="127.4">C42</text>
<text x="113" y="130.4">TP12</text>
<text x="113" y="126.6">TP11</text>
<text x="33.6" y="137.5">R52</text>
<text x="58.3" y="136.8">U11B</text>
<text x="113" y="134.2">TP13</text>
<text x="33.6" y="142.6">R53</text>
<text x="113" y="141.8">TP15</text>
<text x="113" y="138">TP14</text>
<text x="27.3" y="144.6">+V_ref</text>
<text x="113" y="149.5">TP18</text>
<text x="113" y="145.6">TP16</text>
<text x="34.7" y="151.5">C41</text>
</g>
<g font-size="1.8" fill="#0f0f0f">
<text x="218.5" y="20">BPF_MID_TP</text>
<text x="16.5" y="30.1">RX_A</text>
<text x="54.2" y="30.1">RX_F_A</text>
<text x="76.2" y="30.1">RX_F_A</text>
<text x="116.2" y="40.3">LNA_OUT</text>
<text x="260.8" y="39">BPF_OUT</text>
<text x="172.7" y="44.1">LNA_OUT</text>
<text x="76.2" y="50.5">RX_F_B</text>
<text x="16.5" y="54.3">RX_B</text>
<text x="54" y="54.3">RX_F_B</text>
<text x="69.8" y="80.9">SCL</text>
<text x="102.9" y="80.9">SDA</text>
<text x="184.1" y="93.6">TX_TAP</text>
<text x="48.3" y="100">SUM_OUT</text>
<text x="108.6" y="97.4">VGA_OUT</text>
<text x="121.9" y="96.2">VGA_OUT</text>
<text x="161.8" y="96.2">ADC_OUT</text>
<text x="233.7" y="96.2">TX_PHASED_OUT</text>
<text x="92.7" y="121.6">RX_F_A</text>
<text x="92.7" y="125.4">RX_F_B</text>
<text x="127" y="124.1">RX_A</text>
<text x="92.7" y="129.2">LNA_OUT</text>
<text x="127" y="131.7">SCL</text>
<text x="127" y="127.9">RX_B</text>
<text x="14" y="134.3">TX_PHASED_OUT</text>
<text x="92.7" y="136.8">BPF_OUT</text>
<text x="92.7" y="133">BPF_MID_TP</text>
<text x="127" y="135.5">SDA</text>
<text x="14" y="139.4">BPF_OUT</text>
<text x="77.6" y="139.4">SUM_OUT</text>
<text x="92.7" y="140.6">VGA_OUT</text>
<text x="127" y="139.4">ADC_OUT</text>
<text x="127" y="143.2">TX_TAP</text>
<text x="92.7" y="148.2">SUM_OUT</text>
<text x="92.7" y="144.4">TX_PHASED_OUT</text>
</g>
<g font-size="1.8" fill="#000bff">
<text x="39.3" y="27.5">D6</text>
<text x="39.3" y="35.2">D5</text>
<text x="106.3" y="36.4">U7</text>
<text x="39.3" y="51.7">D7</text>
<text x="39.3" y="59.3">D8</text>
<text x="211.1" y="80.9">RV1</text>
<text x="137.2" y="91">D9</text>
</g>
<g font-size="1.8" fill="#a90000">
<text x="97.1" y="35.3">3</text>
<text x="103.9" y="35.6" transform="rotate(-90 103.9 35.6)">7</text>
<text x="97.1" y="37.8">1</text>
<text x="112.3" y="40.4">6</text>
<text x="97.1" y="45.5">2</text>
<text x="97.1" y="42.9">8</text>
<text x="103.9" y="47.1" transform="rotate(-90 103.9 47.1)">4</text>
<text x="106.4" y="46.4" transform="rotate(-90 106.4 46.4)">5</text>
<text x="78" y="75.9">1</text>
<text x="97.1" y="75.9">6</text>
<text x="215.6" y="77.5" transform="rotate(-90 215.6 77.5)">1</text>
<text x="78" y="78.5">2</text>
<text x="78" y="81">3</text>
<text x="97.1" y="81">4</text>
<text x="97.1" y="78.5">5</text>
<text x="215.6" y="83.9" transform="rotate(-90 215.6 83.9)">3</text>
<text x="218.4" y="79.8">2</text>
</g>
<g font-size="1.8" fill="#0c0eff">
<text x="13" y="65.3">Potentially</text>
<text x="24.6" y="65.3">add</text>
<text x="29.5" y="65.3">ESD</text>
<text x="34.6" y="65.3">and</text>
<text x="39.5" y="65.3">a</text>
<text x="42.2" y="65.3">mosfet</text>
<text x="50" y="65.3">for</text>
<text x="54.2" y="65.3">quicker</text>
<text x="62.6" y="65.3">blanking</text>
</g>
<g font-size="1.8" fill="#725600">
<text x="141.2" y="125.3">RX_A</text>
<text x="141.2" y="129.1">RX_B</text>
<text x="141.2" y="132.9">SCL</text>
<text x="141.2" y="136.8">SDA</text>
<text x="141.2" y="140.6">ADC_OUT</text>
<text x="141.2" y="144.4">TX_TAP</text>
</g>
<g font-size="1.4" fill="#a90000">
<text x="200" y="39.1">2</text>
<text x="208" y="37.4" transform="rotate(-90 208 37.4)">8</text>
<text x="215.3" y="41.7">1</text>
<text x="242" y="41.7">5</text>
<text x="242" y="36.6">6</text>
<text x="257.2" y="39.1">7</text>
<text x="200" y="44.2">3</text>
<text x="208" y="47.6" transform="rotate(-90 208 47.6)">4</text>
<text x="60.3" y="95">2</text>
<text x="68.3" y="93.3" transform="rotate(-90 68.3 93.3)">8</text>
<text x="203.9" y="93.7">2</text>
<text x="211.8" y="92.1" transform="rotate(-90 211.8 92.1)">8</text>
<text x="26.1" y="101.3">6</text>
<text x="60.3" y="100.1">3</text>
<text x="75.6" y="97.5">1</text>
<text x="203.9" y="98.8">3</text>
<text x="219.1" y="96.3">1</text>
<text x="26.1" y="106.4">5</text>
<text x="41.3" y="103.9">7</text>
<text x="68.3" y="103.5" transform="rotate(-90 68.3 103.5)">4</text>
<text x="211.8" y="102.2" transform="rotate(-90 211.8 102.2)">4</text>
<text x="50.2" y="136.9">6</text>
<text x="50.2" y="142">5</text>
<text x="65.4" y="139.4">7</text>
</g>
<g font-size="1.1" fill="#840000">
<text x="208.8" y="35.7">V+</text>
<text x="208.3" y="49.4">V-</text>
<text x="69.1" y="91.6">V+</text>
<text x="212.6" y="90.3">V+</text>
<text x="68.6" y="105.2">V-</text>
<text x="212.1" y="104">V-</text>
</g>
<g font-size=".9" fill="#000bff">
<text x="39.5" y="28.5">1N4148WS</text>
<text x="49.5" y="28.7">330kohms</text>
<text x="196" y="27.7">10.7kohms</text>
<text x="209.9" y="27.7">5.9kohms</text>
<text x="235.3" y="29">10.7kohms</text>
<text x="249.3" y="29">5.9kohms</text>
<text x="29.2" y="32">220ohms</text>
<text x="90.1" y="30.3">100ohms</text>
<text x="39.5" y="36.1">1N4148WS</text>
<text x="106.5" y="37.9">INA333AIDGKR</text>
<text x="211.1" y="40.4">OPA2322AID</text>
<text x="225.2" y="41.7">5.36kohms</text>
<text x="252.5" y="37.6">OPA2322AID</text>
<text x="74.6" y="43">22pF</text>
<text x="83.8" y="42.7">10kohms</text>
<text x="91.4" y="42.7">10kohms</text>
<text x="131.5" y="43">4.7uF</text>
<text x="141.4" y="43">100nF</text>
<text x="151.5" y="43">1uF</text>
<text x="160.4" y="43">100nF</text>
<text x="186.5" y="45.8">1nF</text>
<text x="194.1" y="45.8">1nF</text>
<text x="273.8" y="44.2">0.1uF</text>
<text x="39.5" y="52.6">1N4148WS</text>
<text x="49.5" y="52.9">330kohms</text>
<text x="90.1" y="52.4">100ohms</text>
<text x="114.1" y="49.8">47ohms</text>
<text x="192.4" y="53.1">10kohms</text>
<text x="227.7" y="51.9">1nF</text>
<text x="236.6" y="48">1nF</text>
<text x="29.2" y="56.2">220ohms</text>
<text x="39.5" y="60.2">1N4148WS</text>
<text x="85.6" y="74.2">AD5246BKSZ50-RL7</text>
<text x="208.2" y="77.8">5kohms</text>
<text x="57.3" y="83.4">5.1kohms</text>
<text x="152.3" y="78.8">0.1uF</text>
<text x="210.8" y="82.1">5kohms</text>
<text x="16.9" y="86.1">1uF</text>
<text x="24.8" y="86.1">0.1uF</text>
<text x="32.5" y="86.1">0.1uF</text>
<text x="144.9" y="84.6">200kohms</text>
<text x="150.6" y="84.6">1%</text>
<text x="205.6" y="85.1">1nF</text>
<text x="134.3" y="92">1N4148WS</text>
<text x="147.5" y="92">1N4148WS</text>
<text x="194.2" y="95.3">100nF</text>
<text x="215.7" y="95">OPA2322AID</text>
<text x="253.4" y="93.8">0.1uF</text>
<text x="71.4" y="96.1">OPA2322AID</text>
<text x="86.3" y="99.4">4.7kohms</text>
<text x="100.2" y="99.4">51ohms</text>
<text x="103.3" y="96.3">1nF</text>
<text x="137.1" y="97.8">100nF</text>
<text x="154.8" y="98.1">150ohms</text>
<text x="199.3" y="100.6">100kohms</text>
<text x="229.8" y="97.8">100nF</text>
<text x="36.8" y="102.4">OPA2322AID</text>
<text x="156.1" y="103.7">680pF</text>
<text x="59.6" y="118.4">10kohms</text>
<text x="58.3" y="124.5">33pF</text>
<text x="38" y="136.2">10kohms</text>
<text x="61.2" y="138">OPA2322AID</text>
<text x="38" y="141.3">10kohms</text>
<text x="38" y="148.6">100nF</text>
</g>
<g font-size=".9" fill="#ff0a0e">
<text x="19.1" y="41.2">Series</text>
<text x="22.8" y="41.2">Damping</text>
<text x="27.7" y="41.2">Resistor</text>
<text x="18.5" y="42.2">Modify</text>
<text x="22.4" y="42.2">sizing</text>
<text x="25.9" y="42.2">with</text>
<text x="28.7" y="42.2">testing</text>
<text x="77.2" y="46.3">Change</text>
<text x="77.2" y="47.3">sizing</text>
<text x="80.8" y="47.3">based</text>
<text x="81.5" y="46.3">resistor</text>
<text x="84.4" y="47.3">on</text>
<text x="85.9" y="46.3">and</text>
<text x="86.4" y="47.3">testing</text>
<text x="88.5" y="46.3">capacitor</text>
</g>
<g font-size=".9" fill="#840000">
<text x="236.6" y="41.7">5.36kohms</text>
<text x="197.2" y="60.7">10.7kohms</text>
</g>
</svg>
